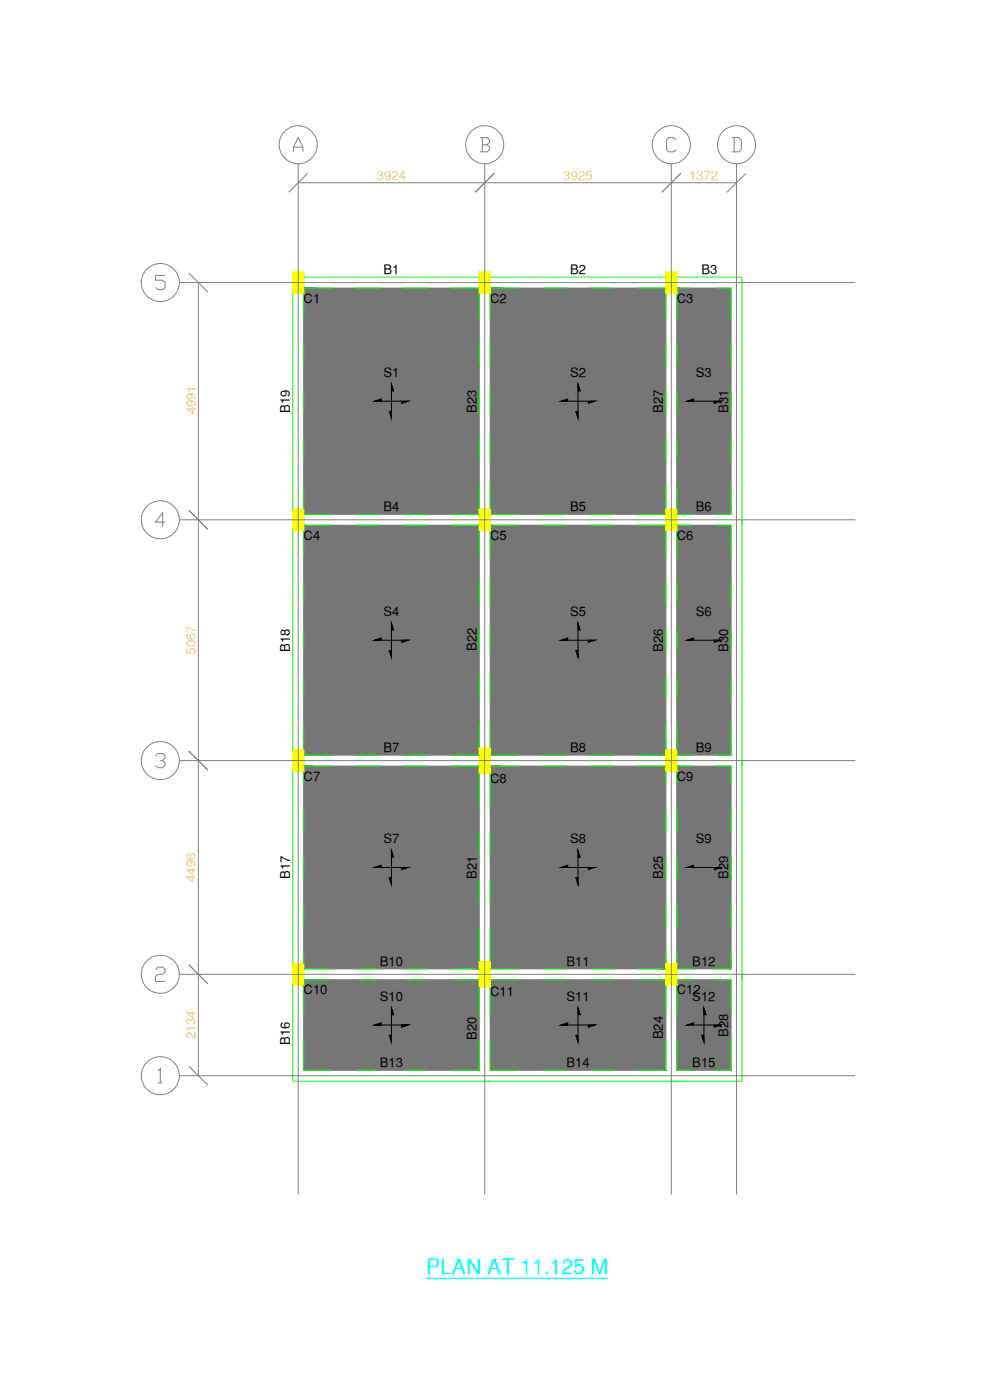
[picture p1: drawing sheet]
<svg xmlns="http://www.w3.org/2000/svg" width="297mm" height="420mm" viewBox="0 0 297 420" stroke-linecap="round" stroke-linejoin="round" font-family="sans-serif">
<!-- layer: Slab -->
<g fill="#767676" stroke="#767676" stroke-width=".3">
<path d="M91.1 86.4l52.7 1.6v-1.6zM91.1 86.4l52.7 1.6h-52.7z"/>
<path d="M91.1 88l52.7 64.8v-64.8zM91.1 88l52.7 64.8h-52.7z"/>
<path d="M91.1 152.8l52.7 1.6v-1.6zM91.1 152.8l52.7 1.6h-52.7z"/>
<path d="M147.1 86.4l52.7 1.6v-1.6zM147.1 86.4l52.7 1.6h-52.7z"/>
<path d="M147.1 88l52.7 64.8v-64.8zM147.1 88l52.7 64.8h-52.7z"/>
<path d="M147.1 152.8l52.7 1.6v-1.6zM147.1 152.8l52.7 1.6h-52.7z"/>
<path d="M203.1 86.4l16.2 1.6v-1.6zM203.1 86.4l16.2 1.6h-16.2z"/>
<path d="M203.1 88l16.2 64.8v-64.8zM203.1 88l16.2 64.8h-16.2z"/>
<path d="M203.1 152.8l16.2 1.6v-1.6zM203.1 152.8l16.2 1.6h-16.2z"/>
<path d="M91.1 157.6l52.7 1.6v-1.6zM91.1 157.6l52.7 1.6h-52.7z"/>
<path d="M91.1 159.2l52.7 65.3v-65.3zM91.1 159.2l52.7 65.3h-52.7z"/>
<path d="M91.1 224.5l52.7 .6v-.6zM91.1 224.5l52.7 .6h-52.7z"/>
<path d="M91.1 225.1l52.7 1.5v-1.5zM91.1 225.1l52.7 1.5h-52.7z"/>
<path d="M147.1 157.6l52.7 1.6v-1.6zM147.1 157.6l52.7 1.6h-52.7z"/>
<path d="M147.1 159.2l52.7 65.3v-65.3zM147.1 159.2l52.7 65.3h-52.7z"/>
<path d="M147.1 224.5l52.7 .6v-.6zM147.1 224.5l52.7 .6h-52.7z"/>
<path d="M147.1 225.1l52.7 1.5v-1.5zM147.1 225.1l52.7 1.5h-52.7z"/>
<path d="M203.1 157.6l16.2 1.6v-1.6zM203.1 157.6l16.2 1.6h-16.2z"/>
<path d="M203.1 159.2l16.2 65.9v-65.9zM203.1 159.2l16.2 65.9h-16.2z"/>
<path d="M203.1 225.1l16.2 1.5v-1.5zM203.1 225.1l16.2 1.5h-16.2z"/>
<path d="M91.1 229.9l52.7 1.6v-1.6zM91.1 229.9l52.7 1.6h-52.7z"/>
<path d="M91.1 231.5l52.7 .5v-.5zM91.1 231.5l52.7 .5h-52.7z"/>
<path d="M91.1 232l52.7 56.6v-56.6zM91.1 232l52.7 56.6h-52.7z"/>
<path d="M91.1 288.6l52.7 .6v-.6zM91.1 288.6l52.7 .6h-52.7z"/>
<path d="M91.1 289.2l52.7 1.6v-1.6zM91.1 289.2l52.7 1.6h-52.7z"/>
<path d="M147.1 229.9l52.7 1.6v-1.6zM147.1 229.9l52.7 1.6h-52.7z"/>
<path d="M147.1 231.5l52.7 .5v-.5zM147.1 231.5l52.7 .5h-52.7z"/>
<path d="M147.1 232l52.7 56.6v-56.6zM147.1 232l52.7 56.6h-52.7z"/>
<path d="M147.1 288.6l52.7 .6v-.6zM147.1 288.6l52.7 .6h-52.7z"/>
<path d="M147.1 289.2l52.7 1.6v-1.6zM147.1 289.2l52.7 1.6h-52.7z"/>
<path d="M203.1 229.9l16.2 1.6v-1.6zM203.1 229.9l16.2 1.6h-16.2z"/>
<path d="M203.1 231.5l16.2 57.7v-57.7zM203.1 231.5l16.2 57.7h-16.2z"/>
<path d="M203.1 289.2l16.2 1.6v-1.6zM203.1 289.2l16.2 1.6h-16.2z"/>
<path d="M91.1 294l52.7 1.6v-1.6zM91.1 294l52.7 1.6h-52.7z"/>
<path d="M91.1 295.6l52.7 .6v-.6zM91.1 295.6l52.7 .6h-52.7z"/>
<path d="M91.1 296.2l52.7 25v-25zM91.1 296.2l52.7 25h-52.7z"/>
<path d="M147.1 294l52.7 1.6v-1.6zM147.1 294l52.7 1.6h-52.7z"/>
<path d="M147.1 295.6l52.7 .6v-.6zM147.1 295.6l52.7 .6h-52.7z"/>
<path d="M147.1 296.2l52.7 25v-25zM147.1 296.2l52.7 25h-52.7z"/>
<path d="M203.1 294l16.2 1.6v-1.6zM203.1 294l16.2 1.6h-16.2z"/>
<path d="M203.1 295.6l16.2 25.6v-25.6zM203.1 295.6l16.2 25.6h-16.2z"/>
</g>
<!-- layer: Slab Nos -->
<g fill="#000" stroke="#000" stroke-width=".3">
<path d="M112.5 120.4l1.8-.6v.6zM117.5 115.4l.6 1.9h-.6zM168.4 120.4l1.9-.6v.6zM173.4 115.4l.6 1.9h-.6zM206.2 120.4l1.9-.6v.6zM116.8 123.5h.7v1.9zM120.6 120.4h1.8l-1.8 .6zM172.8 123.5h.6v1.9zM176.5 120.4h1.9l-1.9 .6zM214.3 120.4h1.9l-1.9 .6zM112.5 192.1l1.8-.6v.6zM116.8 195.2h.7v1.9z"/>
<path d="M117.5 187.1l.6 1.9h-.6zM120.6 192.1h1.8l-1.8 .7zM168.4 192.1l1.9-.6v.6zM172.8 195.2h.6v1.9zM173.4 187.1l.6 1.9h-.6zM176.5 192.1h1.9l-1.9 .7zM206.2 192.1l1.9-.6v.6zM214.3 192.1h1.9l-1.9 .7zM112.5 260.3l1.8-.6v.6zM117.5 255.3l.6 1.9h-.6zM168.4 260.3l1.9-.6v.6zM173.4 255.3l.6 1.9h-.6z"/>
<path d="M206.2 260.3l1.9-.6v.6zM116.8 263.5h.7v1.8zM120.6 260.3h1.8l-1.8 .7zM172.8 263.5h.6v1.8zM176.5 260.3h1.9l-1.9 .7zM214.3 260.3h1.9l-1.9 .7zM176.5 307.6h1.9zM206.2 307.6l1.9-.6v.6zM210.6 310.7h.6v1.9zM211.2 302.6l.6 1.9h-.6zM214.3 307.6h1.9l-1.9 .6z"/>
<path d="M114.3 307v.6zM112.5 307.6h1.8zM112.5 307.6l1.8-.6v.6z"/>
<path d="M116.8 310.7h.7zM116.8 310.7l.7 1.9v-1.9z"/>
<path d="M117.5 302.6l.6 1.9zM117.5 304.5h.6zM117.5 302.6l.6 1.9h-.6z"/>
<path d="M120.6 307.6h1.8zM120.6 307.6v.6l1.8-.6z"/>
<path d="M170.3 307v.6zM168.4 307.6h1.9zM168.4 307.6l1.9-.6v.6z"/>
<path d="M172.8 310.7h.6zM172.8 310.7l.6 1.9v-1.9z"/>
<path d="M173.4 302.6l.6 1.9h-.6zM173.4 304.5h.6z"/>
<path d="M176.5 307.6v.6l1.9-.6zM176.5 307.6v.6z"/>
</g>
<g fill="none" stroke="#000" stroke-width=".3">
<path d="M117.5 117.3h.6l-.6-1.9v10l-.7-1.9h.7M173.4 117.3h.6l-.6-1.9v10l-.6-1.9h.6M114.3 120.4v-.6l-1.8 .6h9.9l-1.8 .6v-.6M170.3 120.4v-.6l-1.9 .6h10l-1.9 .6v-.6M208.1 120.4v-.6l-1.9 .6h10l-1.9 .6v-.6M114.3 192.1v-.6l-1.8 .6h9.9l-1.8 .7v-.7M117.5 189h.6l-.6-1.9v10l-.7-1.9h.7M170.3 192.1v-.6l-1.9 .6h10l-1.9 .7v-.7M173.4 189h.6l-.6-1.9v10l-.6-1.9h.6M208.1 192.1v-.6l-1.9 .6h10l-1.9 .7v-.7M117.5 257.2h.6l-.6-1.9v10l-.7-1.8h.7M173.4 257.2h.6l-.6-1.9v10l-.6-1.8h.6"/>
<path d="M114.3 260.3v-.6l-1.8 .6h9.9l-1.8 .7v-.7M170.3 260.3v-.6l-1.9 .6h10l-1.9 .7v-.7M208.1 260.3v-.6l-1.9 .6h10l-1.9 .7v-.7M114.3 307.6v-.6l-1.8 .6h9.9l-1.8 .6v-.6M117.5 304.5h.6l-.6-1.9v10l-.7-1.9h.7M170.3 307.6v-.6l-1.9 .6h10l-1.9 .6v-.6M173.4 304.5h.6l-.6-1.9v10l-.6-1.9h.6M208.1 307.6v-.6l-1.9 .6h10l-1.9 .6v-.6M211.2 304.5h.6l-.6-1.9v10l-.6-1.9h.6"/>
</g>
<!-- layer: Column -->
<g fill="#ff0" stroke="#ff0" stroke-width=".3">
<path d="M87.8 81.6l3.3 6.4v-6.4zM87.8 81.6l3.3 6.4h-3.3z"/>
<path d="M143.8 81.6l3.3 6.4v-6.4zM143.8 81.6l3.3 6.4h-3.3z"/>
<path d="M199.8 81.6l3.3 6.4v-6.4zM199.8 81.6l3.3 6.4h-3.3z"/>
<path d="M87.8 152.8l3.3 6.4v-6.4zM87.8 152.8l3.3 6.4h-3.3z"/>
<path d="M143.8 152.8l3.3 6.4v-6.4zM143.8 152.8l3.3 6.4h-3.3z"/>
<path d="M199.8 152.8l3.3 6.4v-6.4zM199.8 152.8l3.3 6.4h-3.3z"/>
<path d="M87.8 225.1l3.3 6.4v-6.4zM87.8 225.1l3.3 6.4h-3.3z"/>
<path d="M143.8 224.5l3.3 7.5v-7.5zM143.8 224.5l3.3 7.5h-3.3z"/>
<path d="M199.8 225.1l3.3 6.4v-6.4zM199.8 225.1l3.3 6.4h-3.3z"/>
<path d="M87.8 289.2l3.3 6.4v-6.4zM87.8 289.2l3.3 6.4h-3.3z"/>
<path d="M143.8 288.6l3.3 7.6v-7.6zM143.8 288.6l3.3 7.6h-3.3z"/>
<path d="M199.8 289.2l3.3 6.4v-6.4zM199.8 289.2l3.3 6.4h-3.3z"/>
</g>
<path d="M87.8 81.6h3.3v6.4h-3.3zM143.8 81.6h3.3v6.4h-3.3zM199.8 81.6h3.3v6.4h-3.3zM87.8 152.8h3.3v6.4h-3.3zM143.8 152.8h3.3v6.4h-3.3zM199.8 152.8h3.3v6.4h-3.3zM87.8 225.1h3.3v6.4h-3.3zM143.8 224.5h3.3v7.5h-3.3zM199.8 225.1h3.3v6.4h-3.3zM87.8 289.2h3.3v6.4h-3.3zM143.8 288.6h3.3v7.6h-3.3zM199.8 289.2h3.3v6.4h-3.3z" fill="none" stroke="#ff0" stroke-width=".3"/>
<!-- layer: Beam -->
<g fill="none" stroke="#0f0" stroke-width=".3">
<path d="M87.8 88v64.8M91.1 83.2h52.7M91.1 86.4h8.5M91.1 88v7.4M106.8 86.4h7.1M121 86.4h7.2M135.3 86.4h8.5M143.8 88v7.4M147.1 83.2h52.7M147.1 86.4h8.5M147.1 88v7.4M162.7 86.4h7.2"/>
<path d="M177 86.4h7.1M191.3 86.4h8.5M199.8 88v7.4M203.1 83.2h19.5v241.3h-134.8v-28.9M203.1 86.4h4.5M203.1 88v7.4M214.8 86.4h4.5v9M91.1 102.6v7.1M91.1 116.8v7.2M143.8 102.6v7.1M143.8 116.8v7.2M147.1 102.6v7.1"/>
<path d="M147.1 116.8v7.2M199.8 102.6v7.1M199.8 116.8v7.2M203.1 102.6v7.1M203.1 116.8v7.2M219.3 102.6v7.1M219.3 116.8v7.2M91.1 131.1v7.1M143.8 131.1v7.1M147.1 131.1v7.1M199.8 131.1v7.1M203.1 131.1v7.1"/>
<path d="M219.3 131.1v7.1M87.8 159.2v65.9M91.1 154.4h8.5M91.1 157.6h8.5M91.1 145.4v7.4M91.1 159.2v8M106.8 154.4h7.1M106.8 157.6h7.1M121 154.4h7.2M121 157.6h7.2M135.3 154.4h8.5M135.3 157.6h8.5"/>
<path d="M143.8 145.4v7.4M143.8 159.2v7.7M147.1 154.4h8.5M147.1 157.6h8.5M147.1 145.4v7.4M147.1 159.2v7.7M162.7 154.4h7.2M162.7 157.6h7.2M177 154.4h7.1M177 157.6h7.1M191.3 154.4h8.5M191.3 157.6h8.5"/>
<path d="M199.8 145.4v7.4M199.8 159.2v8M203.1 154.4h4.5M203.1 157.6h4.5M203.1 145.4v7.4M203.1 159.2v8M214.8 157.6h4.5v9.6M219.3 145.4v9h-4.5M91.1 174.3v7.1M143.8 174v7.2M147.1 174v7.2M199.8 174.3v7.1"/>
<path d="M203.1 174.3v7.1M219.3 174.3v7.1M91.1 188.6v7.1M143.8 188.3v7.1M147.1 188.3v7.1M199.8 188.6v7.1M203.1 188.6v7.1M219.3 188.6v7.1M91.1 202.8v7.2M91.1 217.1v8M143.8 202.5v7.2M143.8 216.8v7.7"/>
<path d="M147.1 202.5v7.2M147.1 216.8v7.7M199.8 202.8v7.2M199.8 217.1v8M203.1 202.8v7.2M203.1 217.1v8M219.3 217.1v9.5h-4.5M219.3 202.8v7.2M87.8 231.5v57.7M91.1 226.6h8.5M91.1 229.9h8.5M91.1 231.5v3.9"/>
<path d="M106.8 226.6h7.1M106.8 229.9h7.1M121 226.6h7.2M121 229.9h7.2M135.3 226.6h8.5M135.3 229.9h8.5M143.8 232v10.5M147.1 226.6h8.5M147.1 229.9h8.5M147.1 232v10.5M162.7 226.6h7.2M162.7 229.9h7.2"/>
<path d="M177 226.6h7.1M177 229.9h7.1M191.3 226.6h8.5M191.3 229.9h8.5M199.8 231.5v3.9M203.1 226.6h4.5M203.1 229.9h4.5M203.1 231.5v3.9M214.8 229.9h4.5v5.5M91.1 242.5v7.1M91.1 256.8v7.1M143.8 249.6v7.2"/>
<path d="M147.1 249.6v7.2M199.8 242.5v7.1M199.8 256.8v7.1M203.1 242.5v7.1M203.1 256.8v7.1M219.3 242.5v7.1M219.3 256.8v7.1M91.1 271v7.2M143.8 263.9v7.1M143.8 278.2v10.4M147.1 263.9v7.1M147.1 278.2v10.4"/>
<path d="M199.8 271v7.2M203.1 271v7.2M219.3 271v7.2M91.1 290.8h8.5M91.1 294h8.5M91.1 285.3v3.9M91.1 295.6v9.2M106.8 290.8h7.1M106.8 294h7.1M121 290.8h7.2M121 294h7.2M135.3 290.8h8.5"/>
<path d="M135.3 294h8.5M143.8 296.2v8.9M147.1 290.8h8.5M147.1 294h8.5M147.1 296.2v8.9M162.7 290.8h7.2M162.7 294h7.2M177 290.8h7.1M177 294h7.1M191.3 290.8h8.5M191.3 294h8.5M199.8 285.3v3.9"/>
<path d="M199.8 295.6v9.2M203.1 290.8h4.5M203.1 294h4.5M203.1 285.3v3.9M203.1 295.6v9.2M214.8 294h4.5v10.1M219.3 285.3v5.5h-4.5M91.1 312v9.2h8.5M143.8 312.3v8.9h-8.5M147.1 312.3v8.9h8.5M199.8 312v9.2h-8.5M203.1 312v9.2h4.5"/>
<path d="M219.3 311.2v10h-4.5M106.8 321.2h7.1M121 321.2h7.2M162.7 321.2h7.2M177 321.2h7.1"/>
</g>
<!-- layer: Grid Line -->
<g fill="none" stroke="#808080" stroke-width=".3">
<path d="M88 45.6v-1.4l1.5-2.9 1.4 2.9v1.4M88 44.2h2.9M89.5 49.1v309.4M89.5 54.8h131.5M92.3 52l-5.7 5.7M144 41.3h2.1l.8 .7v.7l-.8 .7M144.7 43.4h1.4l.8 .8v.7l-.8 .7h-2.1M144.7 41.3v4.3M145.4 49.1v309.4M148.3 52l-5.7 5.7M201.4 49.1v309.4M202.8 42l-.7-.7h-1.4l-.7 .7v2.9l.7 .7h1.4l.7-.7"/>
<path d="M204.3 52l-5.7 5.7M219.6 41.3h2.1l.7 .7v2.9l-.7 .7h-2.1M220.3 41.3v4.3M221 49.1v309.4M223.8 52l-5.7 5.7M49.5 82.7h-2.8v1.4h2.1l.7 .7v1.4l-.7 .7h-1.4l-.7-.7M53.8 84.8h202.8M56.7 82l5.7 5.7M59.5 84.8v238M49.5 156.7h-2.8l2.1-2.8v4.2M53.8 156h202.8M56.7 153.1l5.7 5.8"/>
<path d="M46.7 226.8l.7-.7h1.4l.7 .7v.8l-.7 .7h-.7M48.8 228.3l.7 .7v.7l-.7 .7h-1.4l-.7-.7M53.8 228.3h202.8M56.7 225.4l5.7 5.7M46.7 291l.7-.7h1.4l.7 .7v.7l-.7 .7h-1.4l-.7 .7v1.4h2.8M53.8 292.4h202.8M56.7 289.5l5.7 5.8M56.7 320l5.7 5.7M47.4 321.4l.7-.7v4.3M47.4 325h1.4M53.8 322.8h202.8"/>
<circle cx="89.5" cy="43.4" r="5.7"/>
<circle cx="145.4" cy="43.4" r="5.7"/>
<circle cx="201.4" cy="43.4" r="5.7"/>
<circle cx="221" cy="43.4" r="5.7"/>
<circle cx="48.1" cy="84.8" r="5.7"/>
<circle cx="48.1" cy="156" r="5.7"/>
<circle cx="48.1" cy="228.3" r="5.7"/>
<circle cx="48.1" cy="292.4" r="5.7"/>
<circle cx="48.1" cy="322.8" r="5.7"/>
</g>
<!-- layer: Label -->
<path d="M127.8 383.6h54.8" fill="none" stroke="#0ff" stroke-width=".3"/>
<text font-size="6.4" fill="#0ff" x="127.8" y="382.2">PLAN AT 11.125 M</text>
<g font-size="3.9" fill="#ffbf7f">
<text x="113.1" y="54">3924</text>
<text x="169.1" y="54">3925</text>
<text x="206.7" y="54">1372</text>
<text x="58.7" y="124.4" transform="rotate(-90 58.7 124.4)">4991</text>
<text x="58.7" y="196.5" transform="rotate(-90 58.7 196.5)">5067</text>
<text x="58.7" y="264.7" transform="rotate(-90 58.7 264.7)">4496</text>
<text x="58.7" y="312" transform="rotate(-90 58.7 312)">2134</text>
</g>
<g font-size="3.9">
<text x="115.1" y="82.3">B1</text>
<text x="171" y="82.3">B2</text>
<text x="210.4" y="82.3">B3</text>
<text x="91.1" y="90.9">C1</text>
<text x="147.1" y="90.9">C2</text>
<text x="203.1" y="90.9">C3</text>
<text x="115.1" y="113.1">S1</text>
<text x="171" y="113.1">S2</text>
<text x="208.8" y="113.1">S3</text>
<text x="87" y="123.9" transform="rotate(-90 87 123.9)">B19</text>
<text x="142.9" y="123.9" transform="rotate(-90 142.9 123.9)">B23</text>
<text x="198.9" y="123.9" transform="rotate(-90 198.9 123.9)">B27</text>
<text x="218.5" y="123.9" transform="rotate(-90 218.5 123.9)">B31</text>
<text x="115.1" y="153.5">B4</text>
<text x="171" y="153.5">B5</text>
<text x="208.8" y="153.5">B6</text>
<text x="91.1" y="162.1">C4</text>
<text x="147.1" y="162.1">C5</text>
<text x="203.1" y="162.1">C6</text>
<text x="115.1" y="184.8">S4</text>
<text x="171" y="184.8">S5</text>
<text x="208.8" y="184.8">S6</text>
<text x="87" y="195.6" transform="rotate(-90 87 195.6)">B18</text>
<text x="142.9" y="195.3" transform="rotate(-90 142.9 195.3)">B22</text>
<text x="198.9" y="195.6" transform="rotate(-90 198.9 195.6)">B26</text>
<text x="218.5" y="195.6" transform="rotate(-90 218.5 195.6)">B30</text>
<text x="115.1" y="225.8">B7</text>
<text x="171" y="225.8">B8</text>
<text x="208.8" y="225.8">B9</text>
<text x="91.1" y="234.3">C7</text>
<text x="147.1" y="234.9">C8</text>
<text x="203.1" y="234.3">C9</text>
<text x="115.1" y="253.1">S7</text>
<text x="171" y="253.1">S8</text>
<text x="208.8" y="253.1">S9</text>
<text x="87" y="263.8" transform="rotate(-90 87 263.8)">B17</text>
<text x="142.9" y="263.8" transform="rotate(-90 142.9 263.8)">B21</text>
<text x="198.9" y="263.8" transform="rotate(-90 198.9 263.8)">B25</text>
<text x="218.5" y="263.8" transform="rotate(-90 218.5 263.8)">B29</text>
<text x="114" y="289.9">B10</text>
<text x="169.9" y="289.9">B11</text>
<text x="207.7" y="289.9">B12</text>
<text x="91.1" y="298.5">C10</text>
<text x="147.1" y="299">C11</text>
<text x="203.1" y="298.5">C12</text>
<text x="114" y="300.3">S10</text>
<text x="169.9" y="300.3">S11</text>
<text x="207.7" y="300.3">S12</text>
<text x="198.9" y="311.9" transform="rotate(-90 198.9 311.9)">B24</text>
<text x="218.5" y="311.1" transform="rotate(-90 218.5 311.1)">B28</text>
<text x="87" y="313.5" transform="rotate(-90 87 313.5)">B16</text>
<text x="142.9" y="312.2" transform="rotate(-90 142.9 312.2)">B20</text>
<text x="114" y="320.3">B13</text>
<text x="169.9" y="320.3">B14</text>
<text x="207.7" y="320.3">B15</text>
</g>
</svg>
